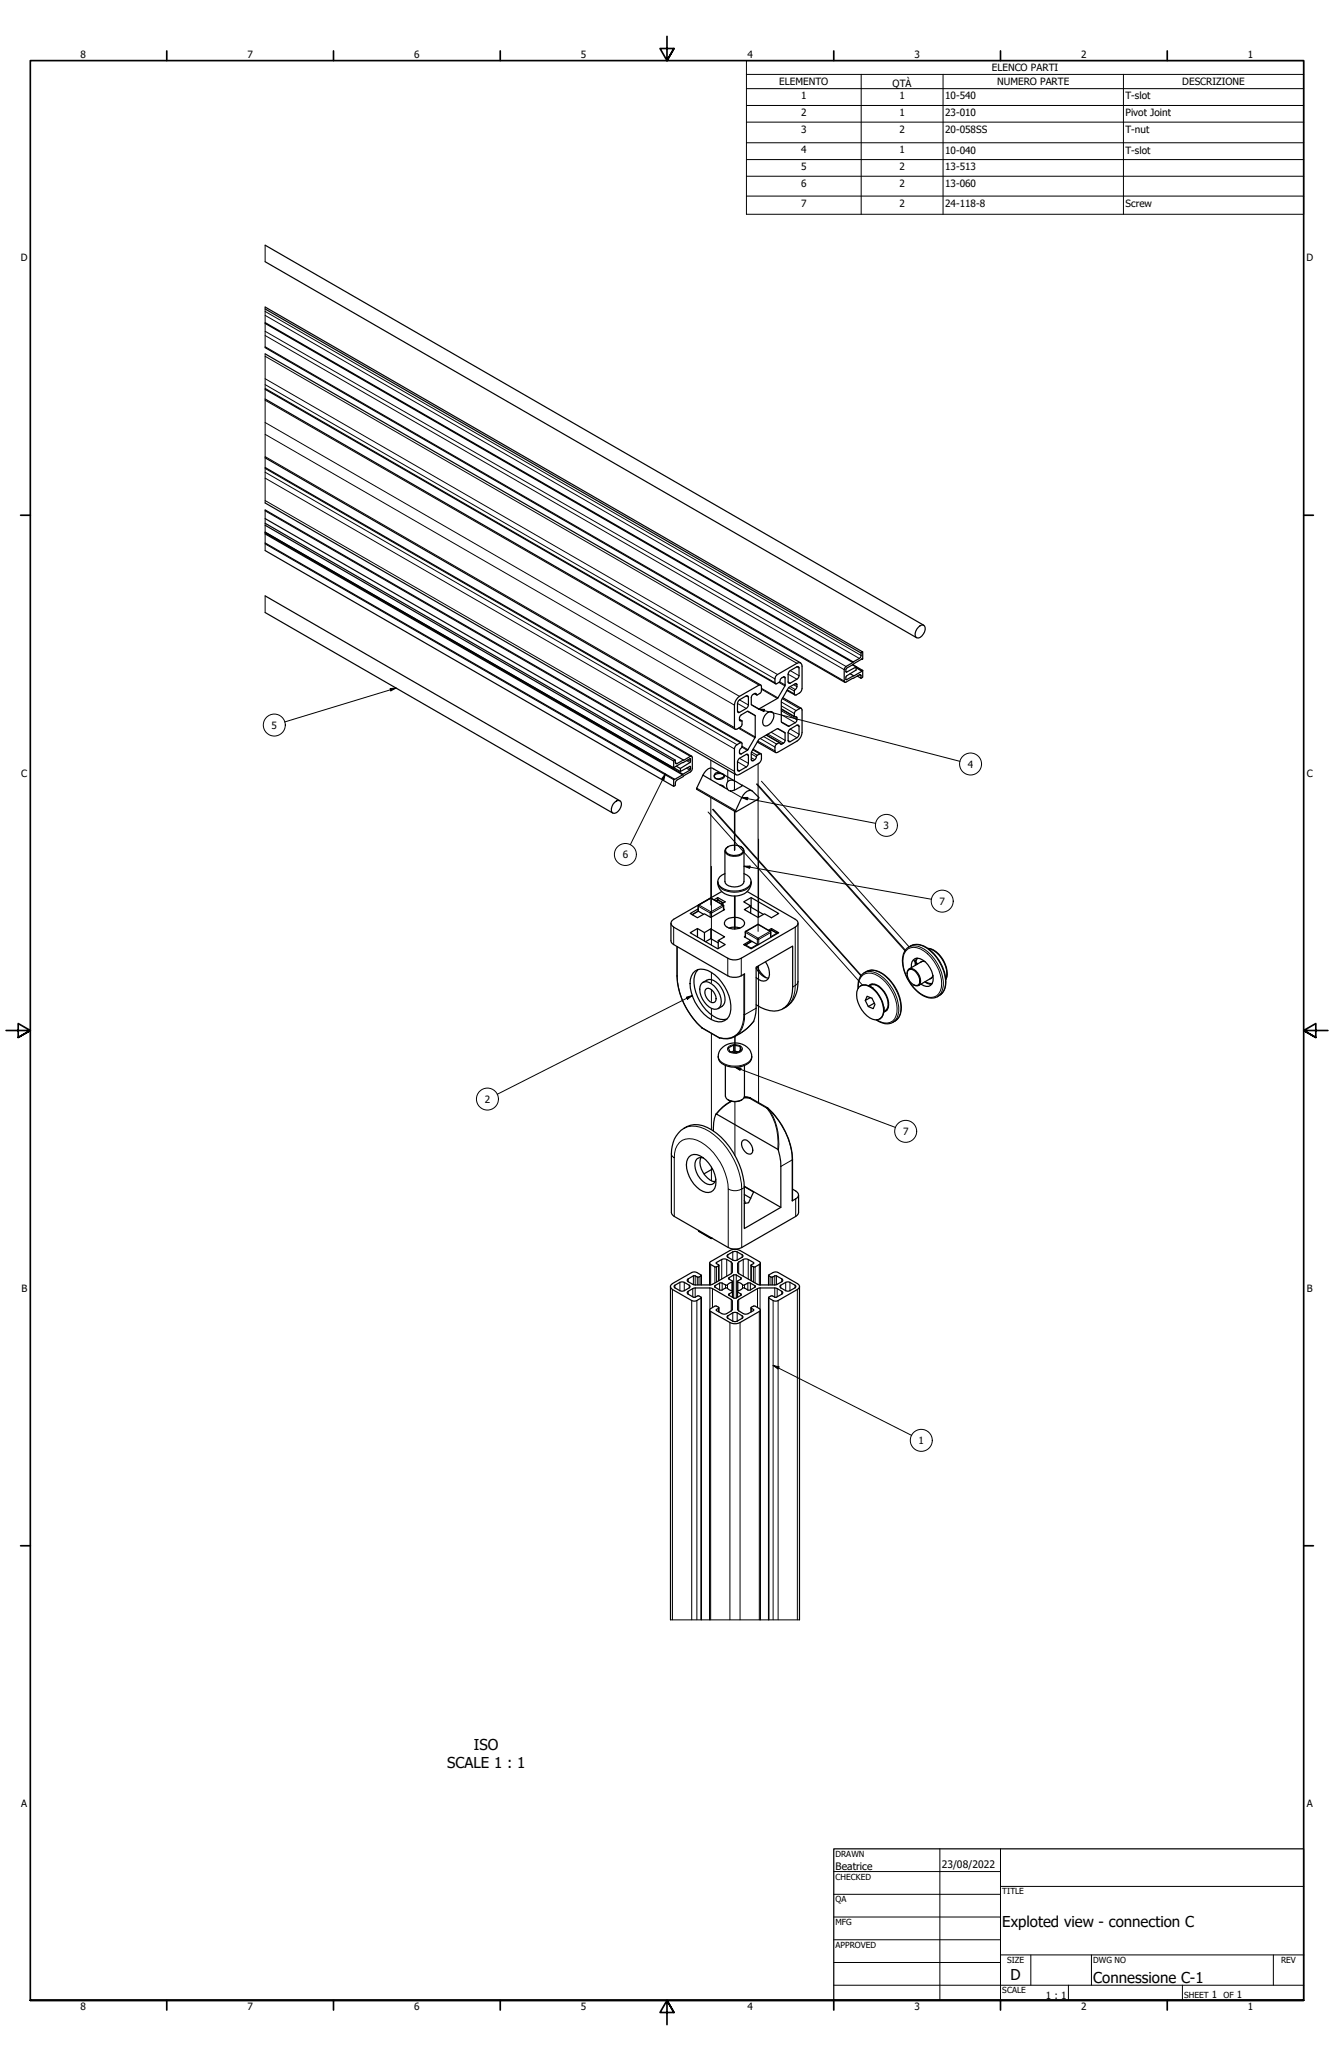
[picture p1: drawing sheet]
<svg xmlns="http://www.w3.org/2000/svg" width="559mm" height="864mm" viewBox="0 0 559 864" stroke-linecap="round" stroke-linejoin="round" font-family="sans-serif">
<!-- layer: Aggiustamento traccia (ANSI) -->
<g fill="none" stroke="#000" stroke-width=".42">
<path d="M297.8 318.5v8.2M317.6 320v70.3M297.8 334.1v45.1M298.4 339.2l62.2 69.7M298.7 339l62 69.7M304.9 322.6v4.9M307.7 324.2v6.8M307.7 339.9v16.4M307.8 340v16.2M316.9 328.5l62.2 69.9M317.1 328.4l62.2 69.7M319 327.3l61.8 69.4"/>
<path d="M296.6 340.2l64.7 72.5M317.8 351.6v32.7M298 363v33M307.7 375.5v13.8M307.8 375.5v13.8M298 407.5v4.2M298 414.7v4.9M317.8 404.7v57.4M382.7 402.5l1.5 1.6M383 402.3l1.4 1.6M298 422.5v4.3M298 433v40.4"/>
<path d="M307.8 434.3v6.8M307.8 461.6v22.5M298 489v5.8"/>
</g>
<!-- layer: Visibile (ANSI) -->
<g fill="none" stroke="#000" stroke-width=".51">
<path d="M111.1 109.7l272.8 157.5M111.1 102.7l275.9 159.3M111.1 128.7l250.3 144.5-.7 .4-249.6-144.1M111.1 135.2l246.3 142.2 2.6-1.5a1.97 1.97 0 0 0 .7-2.3M111.1 135.5l246.2 142.1 .1-.2M111.1 145.7l242.7 140.2M111.1 148.3l224.2 129.4M111.1 163.1l213.8 123.4M111.1 167.2l207.5 119.8M111.1 191.8l196.9 113.8M111.1 195.9l199.5 115.2M111.1 217.3l175.3 101.3 3.2-1.8 .4 .6v4.7l-.4 1-6 3.7a2.25 2.25 0 0 0-.7 2.3l-.7 .4-171.1-98.8"/>
<path d="M111.1 219.3l171.8 99.2 .1 1.4 .6 .1 2.7-1.5M111.1 213.7l178.7 103.2M111.1 210.8l197.2 113.8M111.1 220.1l171.1 98.8 .7-.4M111.1 223.3l175 101.1 3.1-1.9v-1.4l-4.2 2.2M111.1 223.7l174.8 101 .2-.3M111.1 223l171.2 98.8M111.1 227.5l171.3 99M111.1 256.7l145.6 84M111.1 249.7l148.6 85.8M357.1 278.6l1.5 .9M357.3 277.6l-2.9 1.7-.6 .8v5.7h.6l6-3.2 .3 .5v1.1l-1.6-.9"/>
<path d="M357.3 278.5l4.1 2.4M358.6 279.8l2.5 1.4 .3-.2M358.6 279.5v1.2l-4 2.5-.3 1.5 .3 .1 3-1.7M361 276.2l.2 .1M361.4 273.2l-.1 3-6.7 3.8-.3 1.4 .3 .2 4-2.1M384.7 262.8a1.6 1.6 0 0 1 2.6-.5 3.8 3.8 0 0 1-3.2 5 2.97 2.97 0 0 1 .6-4.5zM309.1 292.3l8.8-5.2 .7-.1a3.1 3.1 0 0 1 0 3.3l-1.4 .9-.5-.6a1.82 1.82 0 0 0-2 1.6v3l3.1 1.9 7.8-4.4 3.2-5.3v-3.7a1.9 1.9 0 0 0-2.2 1.9l-1.3 .9-.6-.1-.1-.3a3.3 3.3 0 0 1 1.1-3.5l8.1-4.7a1.32 1.32 0 0 1 1.5-.1 1.32 1.32 0 0 1 .7 1.3l-.1 10a3.3 3.3 0 0 1-3 2l-.2-1.5 .4-.7a1.87 1.87 0 0 0 .4-2.5l-3.2 1.8-3 5.4 .1 9.1 2.9 1.7 2.8-1.6a1.87 1.87 0 0 0 .4-2.5l-.6 .1-.2-.2a2.18 2.18 0 0 1 .8-2.4l1.8-1.1 .4 .1 .3 .7v9.4a4.8 4.8 0 0 1-2.2 3.7l-8.1 4.7h-.8a2.98 2.98 0 0 1 .1-3.2l1.6-1 .2 .6a1.75 1.75 0 0 0 2.1-1.5l-.1-3.2-2.9-1.7-8 4.5-3.2 5.5 .1 3.4 .7 .1 .7-.5 1-1.8 1.4-.7 .4 .5a3.3 3.3 0 0 1-1.1 3.5l-8.1 4.7a1.29 1.29 0 0 1-1.6 .1 1.29 1.29 0 0 1-.5-1.4v-9.9a3.6 3.6 0 0 1 2.8-2.2l.3 .5-.3 1.8a1.72 1.72 0 0 0-.4 2.6l3.2-1.9 3.1-5.3v-8.9l-3.1-1.9-2.8 1.5a1.8 1.8 0 0 0-.4 2.6l.7 .1-.3 2.2a3 3 0 0 1-2.5 1.2l-.3-.7v-9.4a4.6 4.6 0 0 1 1.4-3.2zM309.4 293.6l3.2-2 .8 .1v4.3l-.8 .9-3.2 1.7-.5-.6v-3.2zM316 290.6l.9 .6M321.1 299a1.68 1.68 0 0 1 1.5-.9 1.68 1.68 0 0 1 1.5 1.1 4.7 4.7 0 0 1-3.4 5 1.71 1.71 0 0 1-1.2-2.4l.9-2zM327.3 297.2l5.6 3.2M327.9 292.4l7.8 4.4"/>
<path d="M329.6 289.3l3.4 1.9M330.6 281.4l3.2-2 .8 .1v4.2l-.8 .9-3.2 1.8-.5-.6v-3.3zM361.1 281.2l-3.4 2-1.6-.9M361.4 281v2.8l-.7 .4M282.2 318.9l.1 2.9 3.6-2.3 3.3-1.6-.2 1.6-4 2.5-1.7-.9M309.8 317.8l2.8-1.7 .8 .1 .1 3.6-.4 1.2-3.7 2.2-.5-.7v-3.3zM309.8 301.4l1 .6M315.5 313.9l3.3 1.9M317.2 310.9l7.7 4.4M321.1 308l5.5 3.1M330.6 305.9l3.2-2.1 .8 .1v4.3l-.8 .9-3.2 1.8-.5-.6v-3.3zM257.4 336.2a1.7 1.7 0 0 1 2.6-.3 3.7 3.7 0 0 1-3.2 4.8 3.1 3.1 0 0 1 .6-4.5z"/>
<path d="M282.4 321.8l2.6 1.5M285 322v1.3M285.9 324.7l-3.4 1.9-.2-.1-.1 3M294.4 324.8a4.6 4.6 0 0 1 3.9-3l9.4 5.4M299.2 325a2.66 2.66 0 0 1 4.3 .4 2.6 2.6 0 0 1-4.4 .1zM299.8 323.9l1.5-.1 1.5 .6 .7 .7-.7 .6a2.69 2.69 0 0 1-3.5 0l-.2-.6zM301.5 328.9a2.02 2.02 0 0 1 2 1.1M304.8 330.8l-10.4-6-2.6 5.8 16.4 9.6M304.9 327.4l.9-.4a8.3 8.3 0 0 1 5.2 2.2l-2.5 1.4a4.4 4.4 0 0 1-3.2 .7 2.84 2.84 0 0 1-.4-3.9zM310.9 329l4.1 2.3M312.1 332.2a2.32 2.32 0 0 1 3.1-.7l2.6 2.6v.5l-9.6 5.6 2.5-6zM303.7 356.5v12.9a4.2 4.2 0 0 0 5.2 2.1 2.86 2.86 0 0 0 2.8-2.1v-12.9"/>
<path d="M304.2 355.4a4.9 4.9 0 0 1 7.1 .5 2.37 2.37 0 0 1-2.9 2.5 3.4 3.4 0 0 1-4.5-2.4zM305 354.8a1.77 1.77 0 0 0-1.3 1.6 1.77 1.77 0 0 0 1.2 1.7 5.9 5.9 0 0 0 6.3-.5 1.74 1.74 0 0 0-.9-2.8M292.4 379.5v2.3M292.6 379.2l-.2 .4M297.6 376.4h.4M297.9 376.4l5.2 3.2M299.1 377l1.6-.9 3.1 1.8-1.6 .9M299.9 377.4l.8-.3 2.3 1.2M300.7 369.4a5.9 5.9 0 0 0 5.9 6 6.5 6.5 0 0 0 8-5.6v-.4M300.7 376.1v1M302.3 373.6l-20.1 11.6a1.78 1.78 0 0 0-1.1 1.6 1.78 1.78 0 0 0 1.1 1.7l22.7 13a5.8 5.8 0 0 0 5.6 0l23.4-13.6a1.65 1.65 0 0 0-.8-2.7l-20.1-11.6M303.1 379.5v1.9"/>
<path d="M303.7 366.1a3.3 3.3 0 0 0-3 3 3.3 3.3 0 0 0 2.5 3.4 10 10 0 0 0 10.9-1.5 3.3 3.3 0 0 0-2.4-4.9M311.5 377.9l3.1-1.8 11.6 6.7-3 1.8-3-1.7-2.6 1.5-5.8-3.3 2.7-1.5zM314.5 379.6v3.1M314.6 376.1v4.1l5.2 3M281.1 386.8v7.4l.5 1.2 23.3 13.5a6.6 6.6 0 0 0 7-.8M283.6 396.6v12.3a31.5 31.5 0 0 0 10.4 21.8M289.1 390.8l3.1-1.7 2.9 1.7 2.7-1.6 5.7 3.4-2.6 1.5 2.9 1.7-3.1 1.8zM292.2 389.1v3.5M292.4 380.9l-3.3 1.9 3.1 1.8 2.9-1.7 2.7 1.5 5.7-3.3-.4-.2M292.4 381.8l2.3 1.3M292.4 381.8l-2.5 1.4M295.1 390.8v3.5"/>
<path d="M297.8 389.2v4.1l-2.3 1.3M297.8 393.3l3.1 1.8M300.9 394.1v3.3M303.8 385.8a5.8 5.8 0 0 1 7.9 .2 1.84 1.84 0 0 1-1.2 2.7 5.7 5.7 0 0 1-7-1.4zM305.3 388.9a7.4 7.4 0 0 1 4.7 0M309.8 388.8v.2M312.2 390.6v2.1M314.5 394.1v.6M314.6 380.2l-.1 .1M317.3 387.3l5.4 3M317.4 387.3l-5.2 3.3M317.5 395.9l-2.7-1.5-2.8 1.6h.4"/>
<path d="M321.9 389.8l1.3-.7 3 1.7-11.6 6.8-3.1-1.8 3-1.7-2.7-1.5 .4-.3M322.7 390.2l.2 .4M322.9 390.6v2.2M323.2 389.1v.6M323.3 389.8l-.9 .3M323.3 389.8l2.4 1.3M334.3 386.8v24.6a11.8 11.8 0 0 1-6.4 11.3M379.5 397.8a6.8 6.8 0 0 1 10 .2 17.2 17.2 0 0 1 6.4 16.1 6.2 6.2 0 0 1-10.3 2.4 17.8 17.8 0 0 1-7.4-15.8zM388.6 397.4a10.4 10.4 0 0 1 8.1 9.4l.1 1.4-.6 2.3M388.7 397.4a10.9 10.9 0 0 1 7.5 12.9M291.1 406.9a7 7 0 0 1 8.4 1.7 18 18 0 0 1 6.4 16 4.9 4.9 0 0 1-7.9 2.6 18.2 18.2 0 0 1-8.8-16.7l1.1-2.7zM292.4 406.3a9.1 9.1 0 0 0-.9 9.5 17 17 0 0 0 10.2 11.3l2.7-.1"/>
<path d="M294.3 411.7a4.8 4.8 0 0 1 5.9 2.6 7.5 7.5 0 0 1 1.4 7.5 2.95 2.95 0 0 1-4.5 .2 8.6 8.6 0 0 1-3.5-9.6zM294.4 411.6a4.3 4.3 0 0 1 6.7 .9 8.2 8.2 0 0 1 2 8.6l-2.3 1.6M295.5 414.7a1.67 1.67 0 0 1 2.7 .1 3.9 3.9 0 0 1 1.3 5.1 3.1 3.1 0 0 1-4-2.7l-.2-1zM316.7 405.6a7.1 7.1 0 0 0 5.2 4.3M317.1 405.1a12.8 12.8 0 0 0 3.8 4.6M320.7 403a6.8 6.8 0 0 1 .9 7.4 3.3 3.3 0 0 1-4.9-.8M359.4 414.2a6.4 6.4 0 0 1 3.1-6.9 6.4 6.4 0 0 1 7.5 .9 17.2 17.2 0 0 1 7.2 16.6 6.2 6.2 0 0 1-10.2 2.6M359.9 413.6a3.8 3.8 0 0 1 5.3 .4 11.4 11.4 0 0 1 4.7 11.1 3.4 3.4 0 0 1-5.5 1.4 11.6 11.6 0 0 1-5.1-12zM360.5 413.1a4.6 4.6 0 0 1 5.6 1.4 11 11 0 0 1 3.8 10.8l-.5 1-.9 .7M362.5 419.2l1.2 2.6 2.5-1.4M363.9 413.1a3.9 3.9 0 0 1 5.7 1.4 8.1 8.1 0 0 1 2.1 8.6l-1.5 1M364 413.1a3.9 3.9 0 0 1 5.4 1.6 7.7 7.7 0 0 1 2 8.3l-1.1 .9"/>
<path d="M364.4 413.3l1.4 .7M364.6 418l-2.1 1.2 .7-1.8 2.1 .9 1.2 2.6-.7 1.8-2.1-.9M365.3 412.3l-.2 .3M368.2 413.3l-.2 .1M380 408.1a1.78 1.78 0 0 1 .7-2 1.78 1.78 0 0 1 2.1 .1 5.3 5.3 0 0 1 2.3 6.5 2 2 0 0 1-2.4-.1M380.5 406.5a2.45 2.45 0 0 1 3.7 1.5 4.1 4.1 0 0 1 .6 4.6 3.3 3.3 0 0 1-4.3-2.5 3.4 3.4 0 0 1 0-3.6zM381.8 405.4a2.94 2.94 0 0 1 1.1-3.4 2.94 2.94 0 0 1 3.6 .3 8.9 8.9 0 0 1 4 9.8 2.46 2.46 0 0 1-3.6 .9l-1.1-.6M384 401.5l-.7 1.9 .1 1.1M384.4 401.5l-.5 .8-.3 2.1M385.5 403.3l.5-.4h1.4l-1.4 .1-5.2 3M387.4 411.4l1 .7 1.9 .3M387.6 411.4l1 .5 1.9 .2"/>
<path d="M390.8 408.8l-.3 .7-1 .7M390.8 408.7l-.8 1.2-5.2 3M294 430.7l7.3 4.2M294 430.7h.1M301.4 434.9h.1M301.8 439.7a7.8 7.8 0 0 1 12.8 1.4l.2 .7a3.7 3.7 0 0 1-2.6 4.5 9.9 9.9 0 0 1-10.6-1.4 4.4 4.4 0 0 1 .2-5.2zM307.3 437.9l-2.2 1.1 .6 1.6 2.7 .6 2.2-1.1-.5-1.6v1.9M310.1 438.5l-2.8-.6v2.5l-.8 .4M316.7 421a11.2 11.2 0 0 0 10.8 2 9.8 9.8 0 0 0 4.5-9.4v-17.2l-15.3 8.9-.1 19.1a7.9 7.9 0 0 1-3.7 6.6l-1.5 1.1a12.5 12.5 0 0 1-8.3 3.1l-1.7-.3M370.3 422v1.5M371.6 423.2h-.4M372.2 420.2l-.2 .1"/>
<path d="M303.8 446.5v12.8a4.2 4.2 0 0 0 5.3 2.2 2.86 2.86 0 0 0 2.7-2.2v-12.8M307.3 440.4l2 .4M311.8 459.6l2.4 .4 7.3 4.2a31.8 31.8 0 0 1 10.5 21.7l-.1 17.3 1.4-.9a1.74 1.74 0 0 0 1.2-1.6 1.74 1.74 0 0 0-1.2-1.7l-1.3-.7M298.8 473.9a10.5 10.5 0 0 1 1.3-7.1l25.7 14.8a10.2 10.2 0 0 1 1.2 5.1l.1 19.2-15.3 8.9v-17.2a31 31 0 0 0-15.5-25.2 10.4 10.4 0 0 0-15 9.6l.1 26.6 1 1.1 22.7 13a6.3 6.3 0 0 0 5.6 0l23.2-13.5 .6-1.1v-7.4M305.1 460.9l.1 .1a5.9 5.9 0 0 0 5.5-.1M306.2 461.4l-.6 .4a19.9 19.9 0 0 0-5.7 5.1M310.9 478.2a1.67 1.67 0 0 1 2.7 .1 3.9 3.9 0 0 1 1.2 5.1 3.1 3.1 0 0 1-3.9-2.7l-.3-1zM314.2 460h.1M288.7 484.6a4.1 4.1 0 0 1 5.7 .4 12.3 12.3 0 0 1 5 12.9 4 4 0 0 1-6.3 .6 13.4 13.4 0 0 1-5.4-11.8zM293.6 485a8.4 8.4 0 0 0 5.9 10.2M294.7 485.2a2.68 2.68 0 0 0-2.8 .5 2.68 2.68 0 0 0-.8 2.7 8.7 8.7 0 0 0 6.2 8 2.37 2.37 0 0 0 2.5-2.2M298.4 489.8l-3.5 2.1"/>
<path d="M311.8 497.2l3.9 2.3-2.1 4.5-1.8 .3M311.8 497.1l15.3 8.8M292.6 515.6l.2 .5M292.9 516.1l4.9 2.8h.5M311.8 503l.3 1.3M311.8 500.5l2.7 1.6M280.9 539.1v139.7M281.2 538.3l9.1-5.3a3.7 3.7 0 0 1 3.3 1.2v.4l-1.1 .6-2.1-.6-2.4 1.5v.7l2.6 1.6h6.8l1-.2 8.2-4.9 .2-3.8-.5-.7a3.9 3.9 0 0 0-3.5-1.2l-2.7 1.4v.5l1.1 .7-1 .7h-.7l-2.1-1.3-.2-.4 .5-.6 8.1-4.6a4.5 4.5 0 0 1 4.2 0l8.1 4.6 .4 .6-.4 .6-2.2 1.1-1.3-.7 1.1-.7v-.5a4.4 4.4 0 0 0-3.9-1.4l-2.4 1.2-.4 .7v3.5l.4 .7 8.4 4.7h7.3l2.7-1.6v-.7l-2.6-1.5-1.9 .6-1.2-.6v-.4a3.5 3.5 0 0 1 3.8-1l8.1 4.6 .9 1v.6l-.9 .9-8.5 4.8a3.9 3.9 0 0 1-3.4-1.2v-.4l1.2-.6 1.2 .7h.7l2.6-1.6v-.7l-2.7-1.5h-7.3l-8.4 4.7-.4 .6v3.6l.4 .6 2.4 1.3a4.4 4.4 0 0 0 3.9-1.5v-.4l-1.1-.7 1.3-.8 2.2 1.1 .4 .6-.4 .6-8.1 4.7a4.5 4.5 0 0 1-4.2 0l-8.1-4.7-.5-.6 .5-.6 2.1-1.1 1.4 .8-1.1 .7v.4a4.4 4.4 0 0 0 3.9 1.5l2.3-1.3 .5-.6v-3.6l-.5-.6-8.4-4.7h-7.3l-2.6 1.5v.7l2.4 1.6h.8l1.3-.7 1.1 .6v.4a3.5 3.5 0 0 1-3.8 1.1l-8.1-4.7a1.24 1.24 0 0 1-.5-2zM282.4 538.9a5 5 0 0 1 3.7-1.8l2.6 1.4 .4 .7a4.9 4.9 0 0 1-3.7 1.8l-2.7-1.4zM293.8 534.4v4M297.2 529.2v9.2M299.5 538.7l2.3-1.2 2.7 1 2.4-1.5-1.7-1.4 2.1-1.4h.8l2.4 1.4-.2 .4-1.5 1 .3 .3 2.4 1.2 2.4-1 2.3 1.2 .2 .5-2.5 1.4-2.7-.9-2.4 1.5 1.5 1 .2 .4-2.1 1.3-.7 .1-2.5-1.4 1.6-1.2v-.4l-2.6-1.4-2.4 1-2.3-1.2z"/>
<path d="M301.2 530.2v6.4M304.9 525.8l2.6-1.4a5 5 0 0 1 3.7 1.7v.4a5 5 0 0 1-3.7 1.7l-2.6-1.4-.4-.3zM306.9 537v6.7M308.8 537v6.7M314.6 530.2v6.4M318.5 529.2v9.2M321.9 534.4v4M326.7 538.9a5.1 5.1 0 0 1 3.6-1.8l2.8 1.4 .3 .7a5.1 5.1 0 0 1-3.7 1.8l-2.7-1.4zM334.9 539.1v139.7M293.8 543.8v135M297.2 548.9v129.9M301.2 548v1.7"/>
<path d="M304.9 551.4l2.6-1.5a4.9 4.9 0 0 1 3.7 1.8v.4a5 5 0 0 1-3.7 1.7l-2.6-1.4-.4-.3zM314.6 548v1.7M318.5 548.9v129.9M321.9 543.8v135"/>
</g>
<!-- layer: Visibile sottile (ANSI) -->
<g fill="none" stroke="#000" stroke-width=".42">
<path d="M111.1 102.7v7M111.1 128.7v17M111.1 130.5l249.6 144.1M111.1 132.1l248.9 143.8M111.1 138.8l243.3 140.5M111.1 148.3v62.5M111.1 140.6l242.5 140M111.1 145.3l242.5 140.1M111.1 149.3l222.7 128.6M111.1 158.7l214.6 123.9M111.1 161.2l213.5 123.3M111.1 162.8l213.5 123.3"/>
<path d="M111.1 167.7l206.8 119.4M111.1 177l198.7 114.8M111.1 182l196.6 113.5M111.1 191.3l196.6 113.6M111.1 197.9l197.6 114.1M111.1 196.3l199 114.9M111.1 213.7v17M111.1 214.1l178.1 102.8M111.1 209.7l196.6 113.5M111.1 200.3l196.6 113.5M111.1 222.9l171.1 98.9M111.1 227.9l171.1 98.8"/>
<path d="M111.1 249.7v7M333.8 279.4l.9 .4M358.6 279.7l2.5 1.5M361.1 276.1v.1M308.9 298l.9 .5M308.9 294.8l3.7 2.1M309.8 293.2l3.7 2.2M312.6 291.6l.9 .5M313.1 298.1l3.3 1.8M314.7 295.2l3.2 1.9M316.2 290.6l.7 .4M319 288.4l6.9 4"/>
<path d="M319 288.8l6.6 3.9M326.3 285.9l2.5 1.5M326.6 285.7l2.3 1.3M327.3 299.5l5.8 3.3M327.3 297.8l6.5 3.8M327.3 297l5.4 3.2M327.3 295.8l5.4 3.2M327.3 294.1l6.2 3.7M327.7 292.7l7.2 4.2M328.2 283.7l.7 .3M329.8 289.1l2.9 1.7M330.1 285.8l.9 .5"/>
<path d="M330.1 282.5l3.7 2.1M330.3 288.2l2.4 1.4M331 287.7l2.1 1.2M331 281l3.7 2.1M332.4 286.9l1.4 .8M333.1 286.5l.7 .4M354.3 284.7l.3 .1M354.3 281.4l.3 .2M360 282.8l.7 .3M282.9 319.5l.7 .5M287.6 318.7l1.4 .8M288.2 318.4l1 .6"/>
<path d="M289 317.9l.2 .2M308.9 319.2l3.7 2.2M309.3 305.1l6.9 4M309.7 304.9l6.7 3.9M309.8 301.6l.7 .4M309.8 317.8l3.7 2M309.8 315.5l.7 .4M310.8 313.1l2.3 1.3M310.8 312.7l2.5 1.4M312.6 316.1l.9 .5M314.7 318.3l.8 .5M314.7 317.5l1.5 .8"/>
<path d="M314.7 315.9l2.2 1.2M314.8 315.1l2.4 1.4M315.3 314.2l3 1.7M317.4 310.5l7.2 4.1M318.5 309.4l6.1 3.7M319.8 308.6l5.5 3.2M320.9 308l5.5 3.2M321.6 307.6l6.6 3.8M323 306.8l5.9 3.4M325.6 305.3l3.3 1.8M326.8 311.4l.7 .4M327.3 302.5l3.2 1.8"/>
<path d="M330.1 307l3.7 2.1M330.1 310.3l.9 .5M331 305.5l3.7 2.2M333.1 300.4l.7 .4M333.8 303.8l.9 .6M287.5 321.9l1.5 .8M288.1 321.6l1.1 .7M289 321.1l.2 .2M291.8 330.3l16.4 9.4M306 331.5l4.7 2.7M308.9 322.5l.9 .5M292.4 379.5l.1 .2"/>
<path d="M292.5 379.7l5 2.9v1.7M292.5 379.7v2.1l-2.5 1.5M292.6 379.2h.2M292.8 379.2l-.3 .5M292.8 379.2l5 2.9M292.8 379.2l5-2.8 4.9 2.8M297.6 376.4h.3M300 377.5l.7-.4 2.1 1.3M300.5 377.1h.4M300.7 369.8a5.3 5.3 0 0 0 5.4 4 8.5 8.5 0 0 0 8.4-3.1l.1-.9M302.7 379.2l.3 .5M302.7 379.2h.3"/>
<path d="M302.7 379.2l-4.9 2.9M303 379.7l-4.9 2.9v1.7M303 379.7v1.7M303.1 379.5l-.1 .2M282.2 388.5v7.3M283.7 396.7l-.1 12.2M297.6 382.3l.2-.2 .3 .5h-.6zM312.2 390.6l.1 .1M312.3 390.7v2.2M312.3 390.7l4.9 2.9M312.4 390.2l.2 .1M312.6 390.3l-.3 .4"/>
<path d="M312.6 390.3l5-2.9 4.9 2.9M312.6 390.3l5 2.8 4.9-2.8M314.5 397.4h.3M317.2 393.6v2.1l-2.6 1.6-2.2-1.3 2.6-1.5M317.4 387.3h.4M317.6 393.1l.2 .5h-.6zM322.5 390.3l.3 .5 .1-.2M322.5 390.1l.7-.3 2.2 1.2-2.5 1.5M322.5 390.3h.2M322.8 392.9v-2.1l-5 2.8v2.1M323 389.8h.3M325.6 391h-.2l.2 .2"/>
<path d="M333.1 388.5v24.4l-1.1 .7M379.4 398.5a5.4 5.4 0 0 1 7.7 0 17.8 17.8 0 0 1 7.2 15.3 4.6 4.6 0 0 1-7.2 3.4 17.1 17.1 0 0 1-8.8-16.1zM380.7 396.8a7.4 7.4 0 0 1 8.2 2.2 18.8 18.8 0 0 1 6.3 13.9 5.7 5.7 0 0 1-2.5 4.7M381.6 396.3a7.4 7.4 0 0 1 8.2 2.2 17.7 17.7 0 0 1 6 15.5l-.5 1.3-1.7 1.8M283.7 409.1a30.8 30.8 0 0 0 10.3 21.5M304.9 401.5v7.4M310.5 401.5v7.4M311.6 408.2v17M311.9 408.1v17.1M334.3 411.4l-.5 1.1-.7 .4a10.2 10.2 0 0 1-4.1 9.2M359.5 414a5 5 0 0 1 5.6-6.2 16.3 16.3 0 0 1 10.5 12.8 6.5 6.5 0 0 1-2.8 7.8 6.2 6.2 0 0 1-5.6-1M362 407.6a7.4 7.4 0 0 1 8.2 2.2 18.5 18.5 0 0 1 6.3 13.9 5.4 5.4 0 0 1-2.5 4.7"/>
<path d="M362.9 407.1a7.2 7.2 0 0 1 8.2 2.2 17.9 17.9 0 0 1 6 15.5l-.5 1.3-1.7 1.8M294 430.7h.1M294 430.6l7.3 4.3M304.9 439a4.3 4.3 0 0 1 5.9-.1l.2 .6a3.7 3.7 0 0 1-5.5 1.3l-.6-.6zM311.6 425.2h.3M311.6 425.2a9.5 9.5 0 0 1-5.5 9.6l-1.5 .3-3.2-.2M311.9 425.2a9.6 9.6 0 0 1-4.1 9.1M315.7 427.9a20.9 20.9 0 0 1-5.8 5.2M316.7 422.5l-4.8 2.7M300.9 442.7a5.4 5.4 0 0 0 5.4 4 8.5 8.5 0 0 0 8.4-3.1l.2-.9M311.7 459.9l2.4 .1M311.8 459.6l2.3 .4"/>
<path d="M314.1 460l-.2 .2M286.6 472.8a10.6 10.6 0 0 1 10.6 1.4 31.5 31.5 0 0 1 13.5 24 5.8 5.8 0 0 1-5.6 0 24.4 24.4 0 0 0-13.1-20.4 6.3 6.3 0 0 0-9.4 5.4l-.2 2-1-1.1-.2-.5M306.3 461.4l-.7 .4M306.5 461.5a19.8 19.8 0 0 0-6.4 5.3M311.6 460.1l2.3 .1M313.9 460.2l7.3 4.2M321.2 464.4a23.4 23.4 0 0 1 4.6 17.2M321.4 464.2a23.8 23.8 0 0 1 4.7 17.9M321.4 464.2a31.1 31.1 0 0 1 10.5 21.8l-4.8 2.8M321.4 464.2l-.2 .2M321.5 464.2l-.3 .2M321.6 464.2h-.2"/>
<path d="M282.4 485.2v24.5M305.1 498.2v24.5M311.8 497.6l-1.1 .6v24.5M332 485.9l-.1 17.3M292.6 515.7l.3 .4M292.7 515.6v.3l5 2.8v-.2M298.2 518.8l-.4 .1M298.3 518.8l-.1 .1M333.3 502.3v7.4M282.7 538.5v1.1M284.8 537.3v3.5M286.6 537.3v3.5"/>
<path d="M288.3 535.9v1.2M288.7 538.5v1.1M290.2 539.9v3.5M290.4 534.6v3.8M291.2 534.6v3.8M291.2 539.7v3.9M292.1 535.1v3.3M292.8 535.1v3.3M293.6 534.6v3.8M297.4 539.7v8.9M297.7 529.8v8.6M298.4 539.9v8"/>
<path d="M299.5 530.9v6.7M299.5 538.7v.7M300.1 529v.5M300.2 530.9v6.3M301 530.4v6.3M301.4 537.7v2.8M302.3 527.7v8.2M302.5 537.7v2.8M303.9 538.4v1.3M304.4 527.7v7M304.7 538.4v1.4M304.9 525.8v1"/>
<path d="M305.4 535.4v.6M306.3 528.8v4.9M306.6 537.3v3.6M307 524.6v3.4M307.3 534.2v9.7M308.4 534.2v9.7M308.8 524.6v3.4M309.1 537.3v3.6M309.4 528.8v4.9M310.3 535.4v.6M310.9 525.8v1M311 538.4v1.4"/>
<path d="M311.3 527.7v7M311.8 538.4v1.3M313.2 537.7v2.8M313.4 527.7v8.2M314.3 537.7v2.8M314.7 530.4v6.3M315.6 530.9v6.3M315.7 529v.5M316.2 538.7v.7M316.3 530.9v6.7M317.3 539.9v8M318.1 529.8v8.6"/>
<path d="M318.4 539.7v8.9M322.1 534.6v3.8M323 535.1v3.3M323.7 535.1v3.3M324.5 534.6v3.8M324.5 539.7v3.9M325.2 534.6v3.8M325.6 539.9v3.5M327 538.5v1.1M327.5 535.9v1.2M329.1 537.3v3.5M330.9 537.3v3.5"/>
<path d="M333.1 538.5v1.1M281.7 540.3v138.5M288.3 541.1v1.2M289.8 545v133.8M291.9 545v133.8M293.6 543.9v134.9M297.7 549.5v129.3M300.1 548.7v.4M301 548.2v1.5M304.9 551.4v1M305.4 542.2v.6M305.8 554.2v124.6"/>
<path d="M306.3 544.5v4.8M306.8 541.4v2.2M307 550.1v3.5M308.8 550.1v3.5M309 541.4v2.2M309.4 544.5v4.8M310 554.2v124.6M310.3 542.2v.6M310.9 551.4v1M314.7 548.2v1.5M315.7 548.7v.4M318.1 549.5v129.3"/>
<path d="M322.1 543.9v134.9M323.8 545v133.8M325.9 545v133.8M327.5 541.1v1.2M334 540.3v138.5M280.9 678.8h54"/>
</g>
<!-- layer: Simbolo (ANSI) -->
<g fill="none" stroke="#000" stroke-width=".42">
<path d="M312.7 31.2v-5.8h233.4v5.8M312.7 31.2h233.4v5.9M312.7 31.2v58.6h233.4v-52.7M312.7 37.1h233.4M360.7 31.2v58.6M395 31.2v58.6M470.6 31.2v58.6M312.7 44.2h233.4M312.7 51.2h233.4M312.7 59.8h233.4M312.7 66.9h233.4M312.7 73.9h233.4"/>
<path d="M312.7 82.2h233.4M163.4 288.5l2.5-.2-2.2 1.2zM165.9 288.3l-46.6 14.2M317.8 297.1l2.5 .1-.3 1zM317.8 297.1l84.3 21.9M278.7 324.3l-.6 2.5-.9-.5zM278.7 324.3l-14.7 29.6M310.7 334.2l2.5-.1-.1 1.1zM310.7 334.2l56.1 10.8M311.7 363l2.5-.1-.2 1zM311.7 363l78.5 13.8M287.5 417.8l2.4-.6-1.9 1.5z"/>
<path d="M289.9 417.2l-81.6 41.3M307.8 447.2l2.6 .4-.4 .9zM307.8 447.2l67.4 25.2M323.8 572.1l2.5 .7-.4 .9zM323.8 572.1l58.1 29.4"/>
<circle cx="114.9" cy="303.8" r="4.6"/>
<circle cx="406.6" cy="320.1" r="4.6"/>
<circle cx="262" cy="358" r="4.6"/>
<circle cx="371.3" cy="345.9" r="4.6"/>
<circle cx="394.7" cy="377.6" r="4.6"/>
<circle cx="204.2" cy="460.5" r="4.6"/>
<circle cx="379.4" cy="474.1" r="4.6"/>
<circle cx="385.9" cy="603.5" r="4.6"/>
</g>
<!-- layer: Border (ANSI) -->
<g fill="none" stroke="#000" stroke-width=".7">
<path d="M279.4 15.2v10.2l-2.9-5.1h5.8l-2.9 5.1 2.9-5.1M69.8 21.3v4.1M139.7 21.3v4.1M209.5 21.3v4.1M349.2 21.3v4.1M419.1 21.3v4.1M488.9 21.3v4.1M8.6 215.9h4.1M546.1 215.9h4.1M2.5 431.8h10.2l-5.1-2.9v5.8l5.1-2.9-5.1 2.9M556.3 431.8h-10.2l5.1-2.9v5.8l-5.1-2.9 5.1 2.9M8.6 647.7h4.1"/>
<path d="M546.1 647.7h4.1M12.7 838.2v-812.8h533.4v812.8h-533.4h533.4M69.8 838.2v4.1M139.7 838.2v4.1M209.5 838.2v4.1M349.2 838.2v4.1M419.1 838.2v4.1M488.9 838.2v4.1M282.3 843.3l-2.9-5.1 2.9 5.1h-5.8l2.9-5.1v10.2"/>
</g>
<!-- layer: Titolo (ANSI) -->
<g fill="none" stroke="#000" stroke-width=".42">
<path d="M393.7 774.7v63.5M419.1 774.7v63.5M349.2 784.2h69.9M349.2 793.7h69.9M419.1 790.4h127M349.2 803.3h69.9M349.2 812.8h69.9M419.1 819.1h127M431.8 819.1v12.7M457.2 819.1v12.7M533.4 819.1v12.7M349.2 831.8h196.9"/>
<path d="M349.2 822.3h69.9M447.5 831.8v6.4M495.3 831.8v6.4"/>
</g>
<path d="M349.2 774.7h196.9v63.5h-196.9z" fill="none" stroke="#000" stroke-width=".51"/>
<!-- layer: Simbolo (ANSI) -->
<g fill="#000">
<path d="M163.4 288.5l2.5-.2-2.2 1.2z" fill-rule="evenodd"/>
<path d="M317.8 297.1l2.5 .1-.3 1z" fill-rule="evenodd"/>
<path d="M278.7 324.3l-.6 2.5-.9-.5z" fill-rule="evenodd"/>
<path d="M310.7 334.2l2.5-.1-.1 1.1z" fill-rule="evenodd"/>
<path d="M311.7 363l2.5-.1-.2 1z" fill-rule="evenodd"/>
<path d="M287.5 417.8l2.4-.6-1.9 1.5z" fill-rule="evenodd"/>
<path d="M307.8 447.2l2.6 .4-.4 .9z" fill-rule="evenodd"/>
<path d="M323.8 572.1l2.5 .7-.4 .9z" fill-rule="evenodd"/>
</g>
<g font-size="6.3">
<text x="198.5" y="733.4">ISO</text>
<text x="187.3" y="740.9">SCALE 1 : 1</text>
<text x="419.9" y="807.7">Exploted view - connection C</text>
<text x="423.3" y="829.7">D</text>
<text x="458" y="831">Connessione C-1</text>
</g>
<g font-size="4.3">
<text x="350" y="783.4">Beatrice</text>
<text x="394.5" y="782.8">23/08/2022</text>
</g>
<g font-size="4.2">
<text x="33.8" y="24.4">8</text>
<text x="103.6" y="24.4">7</text>
<text x="173.5" y="24.4">6</text>
<text x="243.3" y="24.4">5</text>
<text x="313.2" y="24.4">4</text>
<text x="383" y="24.4">3</text>
<text x="415.5" y="29.8">ELENCO PARTI</text>
<text x="452.9" y="24.4">2</text>
<text x="522.7" y="24.4">1</text>
<text x="326.4" y="35.8">ELEMENTO</text>
<text x="417.7" y="35.8">NUMERO PARTE</text>
<text x="495.2" y="35.8">DESCRIZIONE</text>
<text x="335.5" y="41.6">1</text>
<text x="373.9" y="36.3">QTÀ</text>
<text x="376.7" y="41.6">1</text>
<text x="395.9" y="41.7">10-540</text>
<text x="471.5" y="41.7">T-slot</text>
<text x="335.5" y="48.6">2</text>
<text x="376.7" y="48.6">1</text>
<text x="395.9" y="48.6">23-010</text>
<text x="471.5" y="48.6">Pivot Joint</text>
<text x="335.5" y="55.6">3</text>
<text x="376.7" y="55.6">2</text>
<text x="395.9" y="55.6">20-058SS</text>
<text x="471.5" y="55.6">T-nut</text>
<text x="335.5" y="64.3">4</text>
<text x="376.7" y="64.3">1</text>
<text x="395.9" y="64.3">10-040</text>
<text x="471.5" y="64.3">T-slot</text>
<text x="335.5" y="71.2">5</text>
<text x="376.7" y="71.3">2</text>
<text x="395.9" y="71.3">13-513</text>
<text x="335.5" y="78.3">6</text>
<text x="376.7" y="78.3">2</text>
<text x="395.9" y="78.3">13-060</text>
<text x="335.5" y="86.6">7</text>
<text x="376.7" y="86.6">2</text>
<text x="395.9" y="86.6">24-118-8</text>
<text x="471.5" y="86.6">Screw</text>
<text x="8.8" y="109.5">D</text>
<text x="547.2" y="109.5">D</text>
<text x="113.7" y="305.4">5</text>
<text x="405.4" y="321.7">4</text>
<text x="8.9" y="325.4">C</text>
<text x="547.4" y="325.4">C</text>
<text x="370.1" y="347.4">3</text>
<text x="260.9" y="359.6">6</text>
<text x="393.5" y="379.1">7</text>
<text x="203.1" y="462.1">2</text>
<text x="378.3" y="475.6">7</text>
<text x="9" y="541.3">B</text>
<text x="547.4" y="541.3">B</text>
<text x="384.8" y="605.1">1</text>
<text x="8.9" y="757.2">A</text>
<text x="547.4" y="757.2">A</text>
<text x="438.1" y="837.4">1 : 1</text>
<text x="507.6" y="837.4">1</text>
<text x="518.2" y="837.4">1</text>
<text x="33.8" y="842.3">8</text>
<text x="103.6" y="842.3">7</text>
<text x="173.5" y="842.3">6</text>
<text x="243.3" y="842.3">5</text>
<text x="313.2" y="842.3">4</text>
<text x="383" y="842.3">3</text>
<text x="452.9" y="842.3">2</text>
<text x="522.7" y="842.3">1</text>
</g>
<g font-size="3.5">
<text x="350" y="778">DRAWN</text>
<text x="350" y="787.6">CHECKED</text>
<text x="350" y="797.1">QA</text>
<text x="419.9" y="793.7">TITLE</text>
<text x="350" y="806.6">MFG</text>
<text x="350" y="816.2">APPROVED</text>
<text x="421.9" y="822.5">SIZE</text>
<text x="458" y="822.5">DWG NO</text>
<text x="536.6" y="822.5">REV</text>
<text x="419.9" y="835.2">SCALE</text>
<text x="496.1" y="837.4">SHEET</text>
<text x="512.6" y="837.4">OF</text>
</g>
</svg>
